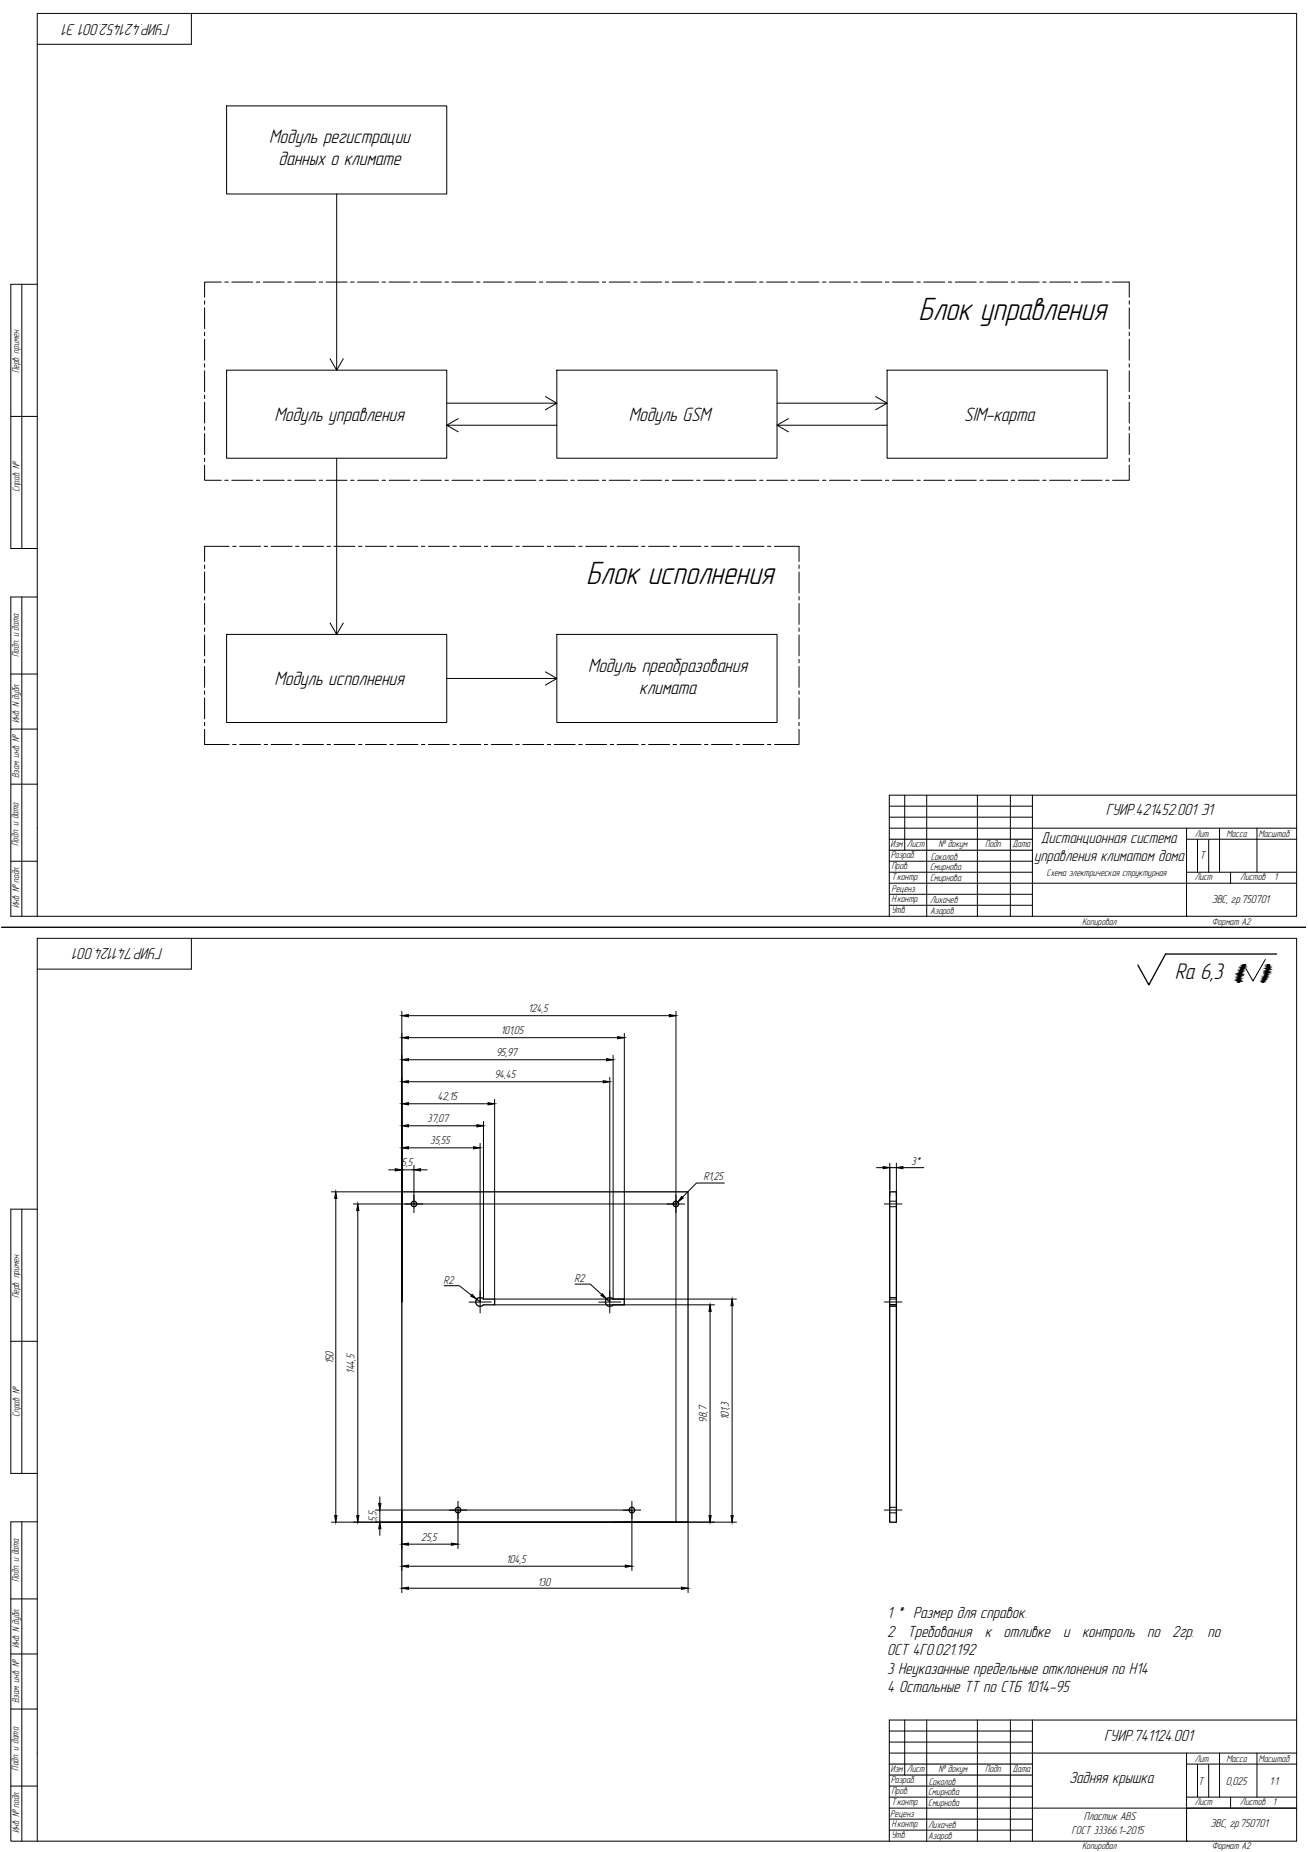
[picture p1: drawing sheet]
<svg xmlns="http://www.w3.org/2000/svg" width="594mm" height="841mm" viewBox="0 0 594 841" stroke-linecap="round" stroke-linejoin="round" font-family="sans-serif">
<g fill="none" stroke="#000" stroke-width=".59">
<path d="M183 541h129v150h-129zM404 541h3v150h-3zM217 590l1-1 2 1h5v3h-5a2 2 0 0 1-3 0 2 2 0 0 1 0-3zM275 590l2-1 1 1h6v3h-6a2 2 0 0 1-2 0 2 2 0 0 1-1-3z"/>
<circle cx="188" cy="547" r="1.3"/>
<circle cx="307" cy="547" r="1.3"/>
<circle cx="208" cy="686" r="1.3"/>
<circle cx="287" cy="686" r="1.3"/>
</g>
<path d="M404 548h3M404 545h3M404 590h3M404 593h3M404 589h3M407 593h-3h3M404 685h3M404 687h3" fill="none" stroke="#000" stroke-width=".45"/>
<g fill="none" stroke="#000" stroke-width=".45">
<path d="M87 6v14h-70M10 129v120M17 129h-12v120h12M5 189h12M10 271v145M17 271h-12v145h584v-410h-572v410M5 306h12M5 331h12M5 356h12M411 361v25M421 361v55M444 361v55"/>
<path d="M459 361v55M469 361v55M469 376h120M539 376v40M554 376v20M571 376v20M589 361h-185v55M5 391h12M539 381h50M539 396h50M559 396v5M469 401h120"/>
<path d="M87 426v14h-70M10 549v120M17 549h-12v120h12M5 609h12M10 691v145M17 691h-12v145h584v-410h-572v410M5 726h12M5 751h12M5 776h12M411 781v25M421 781v55M444 781v55"/>
<path d="M459 781v55M469 781v55M469 796h120M539 796v40M554 796v20M571 796v20M589 781h-185v55M5 811h12M539 801h50M539 816h50M559 816v5M469 821h120"/>
</g>
<!-- layer: KONTUR -->
<path d="M1 421h592" fill="none" stroke="#000" stroke-width=".45"/>
<g fill="none" stroke="#000" stroke-width=".45">
<path d="M103 48h100v40h-100zM153 88v80l-3-5M103 168h100v40h-100zM156 163l-3 5M253 168h100v40h-100zM403 168h100v40h-100zM203 183h50l-5 3M208 190l-5 3M248 180l5 3M253 193h-50l5 3M353 183h50l-5 3M358 190l-5 3"/>
<path d="M398 180l5 3M403 193h-50l5 3M153 208v80l-3-5M103 288h100v40h-100zM156 283l-3 5M253 288h100v40h-100zM203 308h50l-5 3M248 305l5 3M404 396h65M404 391h65M544 381v15M549 381v15"/>
<path d="M404 401h65M404 411h65M404 406h65M404 816h65M404 811h65M544 801v15M549 801v15M404 821h65M404 831h65M404 826h65"/>
</g>
<!-- layer: 0 -->
<g fill="none" stroke="#000" stroke-width=".45">
<path d="M404 371h65M404 366h65M404 376h65M539 416h.1M183 459v132M307 459v88l1-1M186 471h95M186 461h118M278 479v111M284 469v121M186 481h89M186 491h88"/>
<path d="M225 499v92M277 489v102l-2-1M186 511h31M186 501h36M218 519v72l-2-1M220 509v81M177 531h3M183 531h5M186 521h29M188 529v18M191 531h3M329 537h-13l-6 7"/>
<path d="M398 530h3M404 528v15M404 530h3M407 528v15M410 530h10M151 541h32M153 544v144M161 547h146v144h-146M163 550v138M202 584h7l5 4M225 593h100M225 590h110"/>
<path d="M261 583h7l5 5M323 596v92M333 593v95M173 680v3M151 691h184M171 686h116v27M173 686v5M173 694v3M183 686v37M208 686v17M313 691v32M186 701h19"/>
<path d="M186 711h98M186 721h124M404 791h65M404 786h65M404 796h65M539 836h.1M589 821h-50v15"/>
</g>
<path d="M404 386h65M404 381h65M404 806h65M404 801h65" fill="none" stroke="#000" stroke-width=".51"/>
<g fill="#000" stroke="#000" stroke-width=".45">
<path d="M183 471h3v1zM183 461h3v1zM281 471h3l-3 1zM304 461h3l-3 1zM183 481h3v1zM183 491h3v1zM274 491h3l-3 1zM275 481h3l-3 1zM183 511h3v1zM183 501h3v1zM217 511h3l-3 1zM222 501h3l-3 1z"/>
<path d="M180 531h3l-3 1zM183 521h3v1zM188 531h3v1zM215 521h3l-3 1zM401 530h3l-3 1zM407 530h3v1zM153 541v3h-1zM163 547v3h-1zM310 543v1l-2 2zM214 588l2 2-2-1zM274 588l1 2-2-2zM323 593v3h-1z"/>
<path d="M333 590v3h-1zM152 688h1v3zM162 688h1v3zM172 683h1v3zM173 691v3h-1zM322 688h1v3zM332 688h1v3zM183 701h3v1zM183 711h3v1zM205 701h3l-3 1zM284 711h3l-3 1zM183 721h3v1z"/>
<path d="M310 721h3l-3 1z"/>
</g>
<path d="M580 433h-51l-7 14-5-9" fill="none" stroke="#000" stroke-width=".59"/>
<g fill="#000" stroke="#000" stroke-width=".45">
<path d="M564 440h1zM565 438v1zM576 438v1zM562 446h1zM563 443v1zM563 442v1zM563 442h1zM564 440v1zM573 446h1zM573 445h1zM575 443v1zM575 442v1z"/>
<path d="M575 442h1zM576 440v1z"/>
<path d="M564 440h1zM564 440h1z"/>
<path d="M564 440h1zM564 440h1z"/>
<path d="M564 439h1zM564 439l1 1z"/>
<path d="M564 439h1zM564 439h1z"/>
<path d="M564 439h1zM564 439h1z"/>
<path d="M564 439h1zM564 439h1z"/>
<path d="M564 439h1zM564 439h1z"/>
<path d="M564 439h1zM564 439h1z"/>
<path d="M564 439h1zM564 439h1z"/>
<path d="M564 439h1zM564 439h1z"/>
<path d="M564 439h1zM564 439h1z"/>
<path d="M576 439v1zM576 439v1z"/>
<path d="M562 446h1zM562 446h1z"/>
<path d="M562 446h1zM562 446h1z"/>
<path d="M562 446h1zM562 446h1z"/>
<path d="M562 446h1zM562 446h1z"/>
<path d="M562 446h1zM562 446h1z"/>
<path d="M562 445h1zM562 445h1z"/>
<path d="M562 445h1zM562 445h1z"/>
<path d="M562 445l1 1zM562 445l1 1z"/>
<path d="M562 446h1zM562 446h1z"/>
<path d="M562 446h1zM562 446h1z"/>
<path d="M562 445h1zM562 445h1z"/>
<path d="M562 445h1zM562 445h1z"/>
<path d="M562 445h1zM562 445h1z"/>
<path d="M562 445h1zM562 445h1z"/>
<path d="M562 445h1zM562 445h1z"/>
<path d="M562 444l1 1zM562 444l1 1z"/>
<path d="M562 444h1zM562 444h1z"/>
<path d="M563 442h1zM563 442h1z"/>
<path d="M563 442h1zM563 442h1z"/>
<path d="M563 442h1zM563 442h1z"/>
<path d="M563 442h1zM563 442h1z"/>
<path d="M563 442h1zM563 442h1z"/>
<path d="M563 442h1zM563 442h1z"/>
<path d="M563 442h1zM563 442h1z"/>
<path d="M563 442h1zM563 442h1z"/>
<path d="M563 442h1zM563 442h1z"/>
<path d="M563 442h1zM563 442h1z"/>
<path d="M563 441h1zM563 441l1 1z"/>
<path d="M563 441h1zM563 441h1z"/>
<path d="M563 441h1zM563 441h1z"/>
<path d="M563 441h1zM563 441h1z"/>
<path d="M573 446h1zM573 446h1z"/>
<path d="M573 446h1zM573 446h1z"/>
<path d="M573 446h1zM573 446h1z"/>
<path d="M573 446h1zM573 446h1z"/>
<path d="M573 446h1zM573 446h1z"/>
<path d="M573 446h1zM573 446h1z"/>
<path d="M573 445h1zM573 445l1 1z"/>
<path d="M574 444h1zM574 444v1z"/>
<path d="M574 444h1zM574 444h1z"/>
<path d="M574 444h1zM574 444h1z"/>
<path d="M574 444h1zM574 444h1z"/>
<path d="M574 444h1zM574 444h1z"/>
<path d="M574 444h1zM574 444h1z"/>
<path d="M574 444h1zM574 444h1z"/>
<path d="M575 442h1zM575 442h1z"/>
<path d="M575 442h1zM575 442h1z"/>
<path d="M575 442h1zM575 442h1z"/>
<path d="M575 442h1zM575 442h1z"/>
<path d="M575 442h1zM575 442h1z"/>
<path d="M575 442h1zM575 442h1z"/>
<path d="M575 442h1zM575 442h1z"/>
<path d="M575 442h1zM575 442h1z"/>
<path d="M575 442h1zM575 442h1z"/>
<path d="M575 442h1zM575 442h1z"/>
<path d="M575 441h1zM575 441l1 1z"/>
<path d="M575 441h1zM575 441h1z"/>
<path d="M575 441h1zM575 441h1z"/>
<path d="M575 441h1zM575 441h1z"/>
<path d="M575 441h1zM575 441h1z"/>
</g>
<path d="M575 436l-6 9-3-5" fill="none" stroke="#000" stroke-width=".45"/>
<g fill="none" stroke="#000" stroke-width=".45">
<path d="M188 543v8M192 547h-8M307 543v8M311 547h-8M402 547h8M218 586v10M223 591h-10M277 586v10M282 591h-10M402 591h8M208 682v8M212 686h-8"/>
<path d="M287 682v8M291 686h-8M402 686h8"/>
</g>
<g fill="none" stroke="#000" stroke-width=".45">
<path d="M93 137v1M93 140v9M101 128h-8v7M102 128h2M105 128h10M116 128h2M120 128h9M131 128h1M134 128h9M145 128h2M148 128h10M159 128h2"/>
<path d="M162 128h10M174 128h1M177 128h9M188 128h1M191 128h10M202 128h2M205 128h10M216 128h2M220 128h9M231 128h1M234 128h9M245 128h2"/>
<path d="M248 128h10M259 128h2M262 128h10M274 128h1M277 128h9M288 128h1M291 128h10M302 128h2M305 128h10M316 128h2M320 128h9M331 128h1"/>
<path d="M334 128h9M345 128h2M348 128h10M359 128h2M362 128h10M374 128h1M377 128h9M388 128h1M391 128h10M402 128h2M405 128h10M416 128h2"/>
<path d="M420 128h9M431 128h1M434 128h9M445 128h2M448 128h10M459 128h2M462 128h10M474 128h1M477 128h9M488 128h1M491 128h10M502 128h2"/>
<path d="M505 128h8v7M513 137v1M513 140v9M93 151v1M93 154v10M513 151v1M513 154v10M93 165v2M93 168v10M93 179v2M513 165v2M513 168v10"/>
<path d="M513 179v2M93 183v9M93 194v1M93 197v9M513 183v9M513 194v1M513 197v9M93 211v7h8M93 208v2M102 218h2M105 218h10M116 218h2"/>
<path d="M120 218h9M131 218h1M134 218h9M145 218h2M148 218h10M159 218h2M162 218h10M174 218h1M177 218h9M188 218h1M191 218h10M202 218h2"/>
<path d="M205 218h10M216 218h2M220 218h9M231 218h1M234 218h9M245 218h2M248 218h10M259 218h2M262 218h10M274 218h1M277 218h9M288 218h1"/>
<path d="M291 218h10M302 218h2M305 218h10M316 218h2M320 218h9M331 218h1M334 218h9M345 218h2M348 218h10M359 218h2M362 218h10M374 218h1"/>
<path d="M377 218h9M388 218h1M391 218h10M402 218h2M405 218h10M416 218h2M420 218h9M431 218h1M434 218h9M445 218h2M448 218h10M459 218h2"/>
<path d="M462 218h10M474 218h1M477 218h9M488 218h1M491 218h10M502 218h2M513 211v7h-8M513 208v2M93 257v1M93 260v9M104 248h-11v7M106 248h1"/>
<path d="M109 248h9M120 248h2M123 248h10M134 248h2M137 248h10M149 248h1M152 248h9M163 248h1M166 248h10M177 248h2M180 248h10M191 248h2"/>
<path d="M195 248h9M206 248h1M209 248h9M220 248h2M223 248h10M234 248h2M237 248h10M249 248h1M252 248h9M263 248h1M266 248h10M277 248h2"/>
<path d="M280 248h10M291 248h2M295 248h9M306 248h1M309 248h9M320 248h2M323 248h10M334 248h2M337 248h10M349 248h1M352 248h11v7M363 257v1"/>
<path d="M363 260v9M93 271v1M93 274v10M363 271v1M363 274v10M93 285v2M93 288v10M93 299v2M363 285v2M363 288v10M363 299v2M93 303v9"/>
<path d="M93 314v1M93 317v9M363 303v9M363 314v1M363 317v9M93 331v7h11M93 328v2M106 338h1M109 338h9M120 338h2M123 338h10M134 338h2"/>
<path d="M137 338h10M149 338h1M152 338h9M163 338h1M166 338h10M177 338h2M180 338h10M191 338h2M195 338h9M206 338h1M209 338h9M220 338h2"/>
<path d="M223 338h10M234 338h2M237 338h10M249 338h1M252 338h9M263 338h1M266 338h10M277 338h2M280 338h10M291 338h2M295 338h9M306 338h1"/>
<path d="M309 338h9M320 338h2M323 338h10M334 338h2M337 338h10M349 338h1M363 331v7h-11M363 328v2"/>
</g>
<g font-size="15.1">
<text x="417" y="145">Блок управления</text>
<text x="266" y="265">Блок исполнения</text>
</g>
<text font-size="10.6" x="534" y="445">Ra 6,3</text>
<g font-size="9.1">
<text x="122" y="65">Модуль регистрации</text>
<text x="127" y="75">данных о климате</text>
<text x="125" y="191">Модуль управления</text>
<text x="286" y="191">Модуль GSM</text>
<text x="438" y="191">SIM-карта</text>
<text x="267" y="305">Модуль преобразования</text>
<text x="125" y="311">Модуль исполнения</text>
<text x="290" y="315">климата</text>
</g>
<g font-size="7.6">
<text x="77" y="11" transform="rotate(-180 77 11)">ГУИР.421452.001 Э1</text>
<text x="502" y="370">ГУИР.421452.001 Э1</text>
<text x="74" y="431" transform="rotate(-180 74 431)">ГУИР.741124.001</text>
<text x="403" y="735">1 * Размер для справок.</text>
<text x="403" y="743">2</text>
<text x="412" y="743">Требования</text>
<text x="447" y="743">к</text>
<text x="456" y="743">отливке</text>
<text x="483" y="743">и</text>
<text x="491" y="743">контроль</text>
<text x="521" y="743">по</text>
<text x="532" y="743">2гр.</text>
<text x="548" y="743">по</text>
<text x="403" y="752">ОСТ 4ГО.021.192</text>
<text x="403" y="760">3 Неуказанные предельные отклонения по H14</text>
<text x="403" y="768">4 Остальные ТТ по СТБ 1014-95</text>
<text x="501" y="791">ГУИР.741124.001</text>
<text x="486" y="810">Задняя крышка</text>
</g>
<g font-size="7.4">
<text x="473" y="383">Дистанционная система</text>
<text x="470" y="391">управления климатом дома</text>
</g>
<g font-size="5.3">
<text x="545" y="390">Т</text>
<text x="550" y="410">ЭВС, гр.750701</text>
<text x="240" y="460">124,5</text>
<text x="227" y="470">101,05</text>
<text x="225" y="480">95,97</text>
<text x="225" y="490">94,45</text>
<text x="199" y="500">42,15</text>
<text x="194" y="510">37,07</text>
<text x="195" y="520">35,55</text>
<text x="182" y="530">5,5</text>
<text x="414" y="529">3*</text>
<text x="320" y="536">R1,25</text>
<text x="201" y="583">R2</text>
<text x="261" y="582">R2</text>
<text x="152" y="620" transform="rotate(-90 152 620)">150</text>
<text x="161" y="624" transform="rotate(-90 161 624)">144,5</text>
<text x="321" y="646" transform="rotate(-90 321 646)">98,7</text>
<text x="331" y="645" transform="rotate(-90 331 645)">101,3</text>
<text x="171" y="691" transform="rotate(-90 171 691)">5,5</text>
<text x="191" y="700">25,5</text>
<text x="230" y="710">104,5</text>
<text x="244" y="720">130</text>
<text x="544" y="811">Т</text>
<text x="557" y="811">0,025</text>
<text x="577" y="810">1:1</text>
<text x="492" y="826">Пластик ABS</text>
<text x="487" y="833">ГОСТ 33366.1-2015</text>
<text x="550" y="830">ЭВС, гр.750701</text>
</g>
<g font-size="4.5">
<text x="9" y="170" transform="rotate(-90 9 170)">Перв. примен.</text>
<text x="9" y="223" transform="rotate(-90 9 223)">Справ. №</text>
<text x="8" y="298" transform="rotate(-90 8 298)">Подп. и дата</text>
<text x="9" y="328" transform="rotate(-90 9 328)">Инв. N дубл.</text>
<text x="9" y="353" transform="rotate(-90 9 353)">Взам. инв. №</text>
<text x="543" y="380">Лит.</text>
<text x="557" y="380">Масса</text>
<text x="572" y="380">Масштаб</text>
<text x="8" y="384" transform="rotate(-90 8 384)">Подп. и дата</text>
<text x="404" y="384">Изм</text>
<text x="405" y="390">Разраб.</text>
<text x="412" y="385">Лист</text>
<text x="426" y="385">№ докум.</text>
<text x="447" y="385">Подп.</text>
<text x="460" y="385">Дата</text>
<text x="405" y="395">Пров.</text>
<text x="422" y="395">Смирнова</text>
<text x="423" y="390">Соколов</text>
<text x="405" y="400">Т.контр.</text>
<text x="422" y="400">Смирнова</text>
<text x="475" y="398">Схема электрическая структурная</text>
<text x="543" y="400">Лист</text>
<text x="563" y="400">Листов</text>
<text x="579" y="400">1</text>
<text x="405" y="405">Реценз.</text>
<text x="9" y="413" transform="rotate(-90 9 413)">Инв. № подл.</text>
<text x="405" y="410">Н.контр.</text>
<text x="422" y="410">Лихачев</text>
<text x="405" y="415">Утв.</text>
<text x="422" y="415">Азаров</text>
<text x="491" y="420">Копировал</text>
<text x="550" y="420">Формат А2</text>
<text x="9" y="590" transform="rotate(-90 9 590)">Перв. примен.</text>
<text x="9" y="643" transform="rotate(-90 9 643)">Справ. №</text>
<text x="8" y="718" transform="rotate(-90 8 718)">Подп. и дата</text>
<text x="9" y="748" transform="rotate(-90 9 748)">Инв. N дубл.</text>
<text x="9" y="773" transform="rotate(-90 9 773)">Взам. инв. №</text>
<text x="543" y="800">Лит.</text>
<text x="557" y="800">Масса</text>
<text x="572" y="800">Масштаб</text>
<text x="8" y="804" transform="rotate(-90 8 804)">Подп. и дата</text>
<text x="404" y="804">Изм</text>
<text x="405" y="810">Разраб.</text>
<text x="412" y="805">Лист</text>
<text x="426" y="805">№ докум.</text>
<text x="447" y="805">Подп.</text>
<text x="460" y="805">Дата</text>
<text x="405" y="815">Пров.</text>
<text x="422" y="815">Смирнова</text>
<text x="422" y="810">Соколов</text>
<text x="405" y="820">Т.контр.</text>
<text x="422" y="820">Смирнова</text>
<text x="543" y="820">Лист</text>
<text x="563" y="820">Листов</text>
<text x="578" y="820">1</text>
<text x="404" y="825">Реценз.</text>
<text x="9" y="833" transform="rotate(-90 9 833)">Инв. № подл.</text>
<text x="405" y="830">Н.контр.</text>
<text x="422" y="830">Лихачев</text>
<text x="405" y="835">Утв.</text>
<text x="422" y="835">Азаров</text>
<text x="491" y="840">Копировал</text>
<text x="550" y="840">Формат А2</text>
</g>
</svg>
